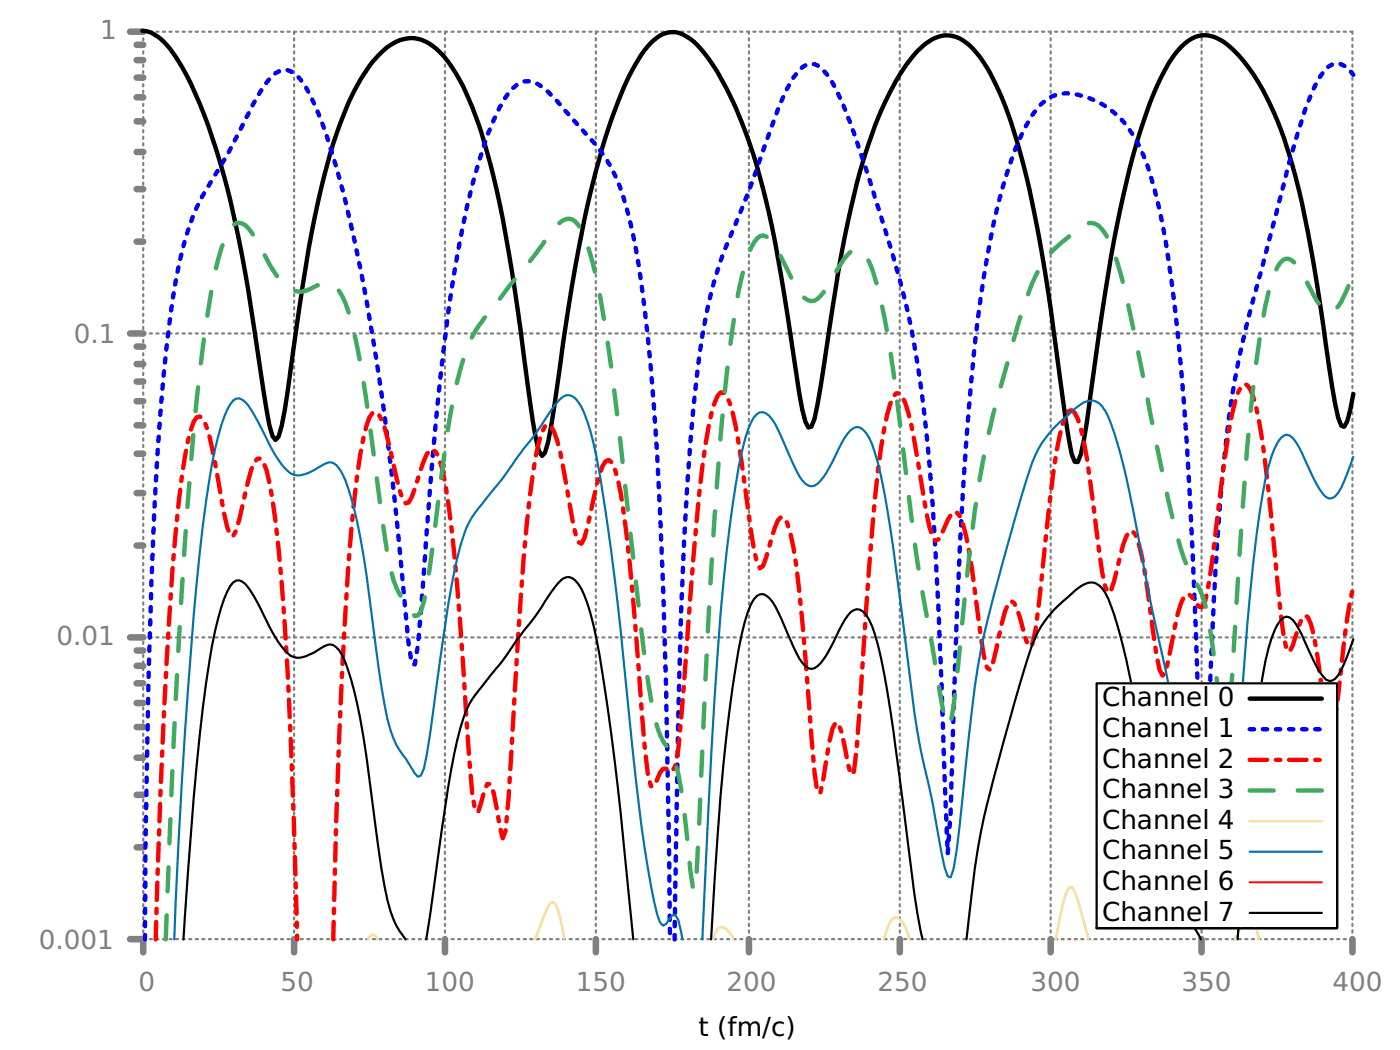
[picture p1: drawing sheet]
<svg xmlns="http://www.w3.org/2000/svg" width="226mm" height="169mm" viewBox="0 0 226 169" stroke-linecap="round" stroke-linejoin="round" font-family="sans-serif">
<g fill="none" stroke="#808080" stroke-width=".35" stroke-dasharray=".4 .7">
<path d="M23.1 5.1h195M23.1 53.8h195M23.1 102.8h195M193.8 110.2v-105.1M23.1 151.5h195M23.1 151.5v-146.4M47.4 151.5v-146.4M71.8 151.5v-146.4M96.1 151.5v-146.4M120.8 151.5v-146.4M145.1 151.5v-146.4M169.4 151.5v-146.4"/>
<path d="M193.8 151.5v-1.8M218.1 151.5v-146.4"/>
</g>
<g fill="none" stroke="#808080" stroke-width="1.1">
<path d="M21 5.1h2.1M22 19.6h1.1M22 15.7h1.1M22 12.5h1.1M22 9.7h1.1M22 7.2h1.1M22 39h1.1M22 30.5h1.1M22 24.5h1.1M21 53.8h2.1M22 58.7h1.1M22 55.9h1.1"/>
<path d="M22 79.5h1.1M22 73.2h1.1M22 68.6h1.1M22 64.7h1.1M22 61.5h1.1M22 88h1.1M21 102.8h2.1M22 117.3h1.1M22 113.4h1.1M22 110.2h1.1M22 107.4h1.1M22 104.9h1.1"/>
<path d="M22 136.6h1.1M22 128.2h1.1M22 122.2h1.1M21 151.5h2.1v2.1M47.4 151.5v2.1M71.8 151.5v2.1M96.1 151.5v2.1M120.8 151.5v2.1M145.1 151.5v2.1M169.4 151.5v2.1M193.8 151.5v2.1M218.1 151.5v2.1"/>
</g>
<path d="M176.8 110.2h38.8v39.5h-38.8zM218.2 103.1l-.9 2.7a10.1 10.1 0 0 1-2 3.7 1.19 1.19 0 0 1-1.9-.4 31.4 31.4 0 0 1-3.4-6.7 6.6 6.6 0 0 0-2-2.8l-.5-.2a3.1 3.1 0 0 0-1.9 2.3 31.4 31.4 0 0 0-2 7.4 290.7 290.7 0 0 0-2.9 27l-1.1 15.4M29.6 151.5a591.5 591.5 0 0 1 3.6-41.2 66.8 66.8 0 0 1 2.9-13.7l1-2.1a1.37 1.37 0 0 1 1.2-.9 1.37 1.37 0 0 1 1.3 .6 33.1 33.1 0 0 1 3.8 6.9l1 1.7 1 1.5a4.1 4.1 0 0 0 2.5 1.8 8.8 8.8 0 0 0 4.4-1.9 1.61 1.61 0 0 1 2.4 .7 15.4 15.4 0 0 1 1.9 4.7 104.2 104.2 0 0 1 3 16l.9 7.6a99.2 99.2 0 0 0 2.5 13.8 12.4 12.4 0 0 0 2.4 4.5M68.7 151.5l.6-3.7a509 509 0 0 1 3.9-26.2 35 35 0 0 1 2.5-8l1-1.6 2.4-3.1a62.6 62.6 0 0 0 4.9-6.5 53.8 53.8 0 0 0 4.9-6.9l.5-.6a4.4 4.4 0 0 1 1.9-1.8 1.93 1.93 0 0 1 2 1.1 18.8 18.8 0 0 1 2.4 6.6 308.6 308.6 0 0 1 4.4 30.5l2 20.2M114.7 151.5a455.5 455.5 0 0 1 3.5-40.8 72.9 72.9 0 0 1 2.4-12l.5-1.2 .5-.9a1.41 1.41 0 0 1 2.4-.2 20.7 20.7 0 0 1 3 5.6l.9 2.3a7.5 7.5 0 0 0 2.5 3.5 1.65 1.65 0 0 0 1.9-.8l1-1.4 1.9-3.8a11.1 11.1 0 0 1 2-3.1 1.48 1.48 0 0 1 2.4 .4 13.7 13.7 0 0 1 2 4.9 183.3 183.3 0 0 1 3.4 20.8l1.5 11.7a146.6 146.6 0 0 0 2.3 15M155.9 151.5l.4-3.5a148.6 148.6 0 0 1 5.8-29.3l1-3.5a133.3 133.3 0 0 1 3.9-12.4 19.6 19.6 0 0 1 5.8-7.1l1-.8a2.94 2.94 0 0 1 2.9-.8 4.4 4.4 0 0 1 2 2.4 83.7 83.7 0 0 1 3.9 14.4l.5 2.5a480 480 0 0 0 6.8 32.3 6.4 6.4 0 0 0 2.5 3.7l.5 .6 .8 1.5" fill="none" stroke="#000" stroke-width=".35"/>
<path d="M23 5a6.2 6.2 0 0 1 4.4 2.8 44.2 44.2 0 0 1 5.8 11.5 137.1 137.1 0 0 1 6.4 24.8l3.4 22 .4 2.5 .5 1.7 .5 .7 .5-.6 .5-1.7 1-5.7a387.8 387.8 0 0 1 4.9-30.4 75.2 75.2 0 0 1 5.8-17.9 20.6 20.6 0 0 1 5.4-7.1 5.7 5.7 0 0 1 7.8 .2 24.6 24.6 0 0 1 5.9 9.5 116.9 116.9 0 0 1 5.8 23.3l1.5 9.4 1.5 10.9a91.6 91.6 0 0 0 1.9 11.8l.5 .8 .5-.5a67.5 67.5 0 0 0 2-10.7 284.8 284.8 0 0 1 6.3-35.1 74.8 74.8 0 0 1 6.3-16.9 11.1 11.1 0 0 1 4.4-4.8 4.1 4.1 0 0 1 4.4 .8 24.6 24.6 0 0 1 5.9 8 83 83 0 0 1 6.8 20.1 425.8 425.8 0 0 1 4.9 29l1 4.6 .5 .9 .5-.1 .5-1.3 .4-2.2 1-5.9a358.6 358.6 0 0 1 4.4-25.8 76.2 76.2 0 0 1 7.3-20.6 17.3 17.3 0 0 1 5.9-6.7 4.8 4.8 0 0 1 5.9 .9 21.9 21.9 0 0 1 4.8 7.5 99.2 99.2 0 0 1 5.9 20.5 397.6 397.6 0 0 1 4.4 29l1 6.6 .4 2.4 .5 1.3h.5l.5-1.3a125.4 125.4 0 0 0 1.9-12.3 326.6 326.6 0 0 1 5.4-31.5 81.1 81.1 0 0 1 5.9-17.4 12.7 12.7 0 0 1 4.9-5.9 4.7 4.7 0 0 1 4.9 .6 26.4 26.4 0 0 1 7.8 10.6 86.3 86.3 0 0 1 5.8 20.1 523.4 523.4 0 0 1 3.9 24.9l1 5.1 .5 1.3 .5 .1 .5-.8 .9-4.5" fill="none" stroke="#000" stroke-width=".71"/>
<path d="M23.4 151.5a1221.5 1221.5 0 0 1 2.5-85.2 180.4 180.4 0 0 1 3.4-25.5 36.9 36.9 0 0 1 5.9-13.3l1.9-3.4 1.5-2.8a45.8 45.8 0 0 1 4.8-8.6 2.96 2.96 0 0 1 3.5-1.2 7.2 7.2 0 0 1 2.9 3.5 68 68 0 0 1 4.9 13.6 308 308 0 0 1 7.8 42.2l1.5 12.9 1.9 20.2 .5 3.1 .5 .2 .5-3.1 .5-5.5a764.3 764.3 0 0 1 4.4-48 160.4 160.4 0 0 1 5.4-25.8 35.4 35.4 0 0 1 4.3-9.8 3.9 3.9 0 0 1 3.4-1.9 7.4 7.4 0 0 1 4 2.7l4.4 5a26.5 26.5 0 0 1 7.3 12.8 106.2 106.2 0 0 1 2.9 16.5 412.1 412.1 0 0 1 2.4 32.2 1806.2 1806.2 0 0 1 1.6 69.2M108.8 151.5a1891.3 1891.3 0 0 1 1.5-64.6 309.7 309.7 0 0 1 3-32.7 66.3 66.3 0 0 1 5.4-18.2l2.4-6.1 1.9-5.5a88 88 0 0 1 4.4-11 8 8 0 0 1 2.5-2.9 2.31 2.31 0 0 1 2.9 .9 23.9 23.9 0 0 1 3.9 7.4 398 398 0 0 1 9.3 29.8 177.5 177.5 0 0 1 3.9 26.4 882.2 882.2 0 0 1 2.4 50.6l.5 12.1 .5-7a1337.3 1337.3 0 0 1 2.5-58.6 290.4 290.4 0 0 1 3.4-30.6 78.5 78.5 0 0 1 5.8-20.4 11.9 11.9 0 0 1 4.4-5.4 7.2 7.2 0 0 1 5.9 0 14.2 14.2 0 0 1 8.3 7.6 51.2 51.2 0 0 1 3.9 13 301.9 301.9 0 0 1 3.9 35.4 1384.8 1384.8 0 0 1 2 45.2l.4 15.1 .5 1.4a1228 1228 0 0 1 2.5-52.4 171.3 171.3 0 0 1 3.4-24.9l1.4-6 4.4-16.6a157.1 157.1 0 0 1 5.4-18.2 11.6 11.6 0 0 1 2.9-4.6 2.1 2.1 0 0 1 3 .3l.9 1.1" fill="none" stroke="#00f" stroke-width=".71" stroke-dasharray=".7 1.4"/>
<path d="M25.1 151.5a1179.6 1179.6 0 0 1 3.2-65.5 107.6 107.6 0 0 1 2.5-16.7l.4-1.3 .5-.7 .5-.1 .5 .4 .5 1a72.6 72.6 0 0 1 2.5 11.6l.9 4.8 .5 1.3 .5 .2 .5-.9 1-3.9a37.5 37.5 0 0 1 1.9-7.1l.5-.6 .5-.1 .5 .7a37.8 37.8 0 0 1 1.9 9.5 414.5 414.5 0 0 1 2.5 34.7l1 32.7M53.7 151.5a1047.3 1047.3 0 0 1 2.9-65.8 109.6 109.6 0 0 1 2.5-17l.5-1.3 .5-.8 .4-.2 .5 .4 .5 .9a61.6 61.6 0 0 1 2.5 9.5l1 3.3 .4 .7 .5-.2a24.7 24.7 0 0 0 2-5.4l.9-2.4 .5-.6 .5-.1 .5 .4a22.9 22.9 0 0 1 2 8 452.1 452.1 0 0 1 2.9 34.4l1 12.8 .5 2.8 .5-.1 .9-3.3 .5-1.1 .5 .1 .5 1.3 1 5.4 .5 2 .4-1.2 .5-5.4 1-16.9a611.9 611.9 0 0 1 2.4-31.7 49.3 49.3 0 0 1 2-10.3l.5-.9 .5-.3 .5 .3a17.8 17.8 0 0 1 1.9 6.5l.5 2.7a56 56 0 0 0 2 9.4l.5 .3 .4-.9 1-4a50.7 50.7 0 0 1 2-7.6l.4-.8 .5-.2 .5 .3 .5 1.1a54.1 54.1 0 0 1 2 10.8l1.4 15.6a466.9 466.9 0 0 0 2 22.9l.5 1.9h.5l.9-2.2 .5-.6h.5l1 .4 .5-.9 .5-2.7 .4-4.8 2-26a218.9 218.9 0 0 1 2.5-21.1l.4-2.3 .5-1.6 .5-1.2 .5-.5h.5l.5 .6a25.9 25.9 0 0 1 1.9 7.6l1 6.7a123.9 123.9 0 0 0 2 12.6l.4 .9 .5-.4 .5-1.3a39.4 39.4 0 0 1 2-6.1l.5-.5 .5 .1 .5 .9a47.2 47.2 0 0 1 1.9 10.9l1 10.6 1.5 18.7 .4 3.2h.5l1.5-8.4 .5-2 .5-.9 .4 .3 .5 1.3 1.5 6.8 .5-.5a482.2 482.2 0 0 0 1.9-25.6 424.3 424.3 0 0 1 2.5-26.5 29 29 0 0 1 2-8.3l.4-.6h.5l.5 .6a24.4 24.4 0 0 1 1.9 7l1 5.8a58.3 58.3 0 0 0 2 9.8l.5 .6 .5-.2 .4-.9a10.2 10.2 0 0 1 2-3.5h.5l.5 .6a32 32 0 0 1 1.9 8.6l2 14.1 .5 1.8 .5 .3 .4-1.1 .5-2a34.4 34.4 0 0 1 2-7.5l.5-.5 .5 .4a31.4 31.4 0 0 1 1.9 6.1l.5 .9 .5-.4 .5-2.2 .5-3.7 1.4-14.1a105.9 105.9 0 0 1 2.5-15.6l.5-1.3 .5-.7 .4-.1 .5 .4a22.6 22.6 0 0 1 2 7.4l.9 6.9a160.1 160.1 0 0 0 2 13.7l.5 1 .5-.4 .5-1.5a58.2 58.2 0 0 1 1.9-7.2l.5-.8 .5-.1 .5 .6a36 36 0 0 1 2 8.9 162.8 162.8 0 0 0 1.9 12.9l.5 1 .5-.7 .5-2a80.2 80.2 0 0 1 1.9-8.9l.5-1.1 .5-.5 .5 .2 1.5 1.9h.4l.5-.9a109.9 109.9 0 0 0 2-13.2l1-8a66.8 66.8 0 0 1 2.4-12.6l.5-.9 .5-.4 .4 .2 .5 .7a34.3 34.3 0 0 1 2 8.5l1 7.8 1.9 19.9 .5 3.7 .5 2.1 .5 .3 .5-1 1-3.2 .5-1.1 .4-.5 .5 .2 .5 1.1a85.2 85.2 0 0 1 2 12.1l.4 3.5 .5 2.1h.5l.5-2.4 .5-3.9a191.6 191.6 0 0 1 2-15.2l.4-2.1" fill="none" stroke="#f00" stroke-width=".71" stroke-dasharray="2.8 1.4 .7 1.4"/>
<path d="M26.7 151.5a1561.8 1561.8 0 0 1 4.5-82.2l1-9.4 1-7.5a64.6 64.6 0 0 1 2.9-13.6 5 5 0 0 1 2-2.8 1.81 1.81 0 0 1 2 .8l1.4 2.2a34.3 34.3 0 0 0 3.9 6.5 3.6 3.6 0 0 0 4.9 1l.5-.3a2.57 2.57 0 0 1 3.9 .7 14.9 14.9 0 0 1 1.9 4.9 153.2 153.2 0 0 1 3.5 19.9l1.4 11.2a64 64 0 0 0 2 10.7 23.1 23.1 0 0 0 2.9 5.3l.5 .4h.5l.5-.7a60.4 60.4 0 0 0 1.9-10.9l1.5-11.8a105.3 105.3 0 0 1 3.4-18 20.2 20.2 0 0 1 4.9-8.4l1.9-2.6a144 144 0 0 0 7.9-10 3.7 3.7 0 0 1 2.4-1.6 2.74 2.74 0 0 1 2 1.8 48.8 48.8 0 0 1 3.4 12.9 500 500 0 0 1 3.9 30.5l2.4 21.8a115.9 115.9 0 0 0 2.5 14.8 11.5 11.5 0 0 0 1.9 3.9 15.1 15.1 0 0 1 1.9 6.3l.5 3.5 1 9.6 .5 3.3 .5-2.4 1-20.4a945.4 945.4 0 0 1 3.9-60.5 121.4 121.4 0 0 1 2.9-17.6 9.1 9.1 0 0 1 2.4-4.7 1.7 1.7 0 0 1 2 .9l1 1.6a57 57 0 0 0 3.9 7.1 1.71 1.71 0 0 0 2.9 0l1-1.3 1.9-3.3a7.7 7.7 0 0 1 2.5-2.8 1.54 1.54 0 0 1 1.9 1 32.6 32.6 0 0 1 3 9.6 441.8 441.8 0 0 1 3.9 28.5 301.2 301.2 0 0 0 3.9 25.1l1.9 11.3 .5 1.3 .5-.6a209.4 209.4 0 0 0 2-16.9l.5-5a189.8 189.8 0 0 1 4.3-27.6l1.5-5.5a147.8 147.8 0 0 1 4.9-15.9 16.3 16.3 0 0 1 5.9-7.4l1.4-1.3a2.81 2.81 0 0 1 2.9-.8 6.1 6.1 0 0 1 2.5 3.5 66.1 66.1 0 0 1 3.4 12.6l3.4 17a189.8 189.8 0 0 0 4.9 20.8 17.7 17.7 0 0 0 2.5 4.8l.4 1.1a51.2 51.2 0 0 1 2 10l1.5 11.9 .5 .9 .4-3.2 .5-6.6 1.5-24a323.9 323.9 0 0 1 3.4-33.1 32.7 32.7 0 0 1 2.4-8.8l.5-.7a1.23 1.23 0 0 1 2-.2 15.6 15.6 0 0 1 2.9 4.7 9.9 9.9 0 0 0 2.4 3.4 1.49 1.49 0 0 0 2-.8l1-1.7 1.4-3.5" fill="none" stroke="#41ab5d" stroke-width=".71" stroke-dasharray="3.9 3.9"/>
<path d="M59.3 151.5l.3-.4 .5-.4 .4 .2 .4 .6M86.3 151.5l.6-1.7a16.4 16.4 0 0 1 2-4.2h.5l.5 .8 .4 1.6 .8 3.5M115 151.5l.7-1.7 .5-.3a2.8 2.8 0 0 1 2.1 2M142.5 151.5a8.6 8.6 0 0 1 1.6-3.5l.4-.1 .5 .2a6.8 6.8 0 0 1 1.7 3.4M170.3 151.5l1.1-5.6 .5-1.7 .5-1 .4-.1 .5 .7 .5 1.3 1.7 6.4M199.2 151.5v-.1a9.5 9.5 0 0 1 1.9-3.2l.5-.1 .5 .6 .5 1.2 .5 1.6" fill="none" stroke="#f0e442" stroke-width=".35"/>
<path d="M218.2 73.7l-.4 1.4a16.8 16.8 0 0 1-2.5 4.9 1.19 1.19 0 0 1-1.9-.3 32.1 32.1 0 0 1-3.4-6.7 6.7 6.7 0 0 0-2-2.8l-.5-.1a3.1 3.1 0 0 0-1.9 2.2 32.8 32.8 0 0 0-2 7.5 290.7 290.7 0 0 0-2.9 26.9l-2 28.6-.5 5.5-.4 2.1-.5-1.5-.5-3.6a80.2 80.2 0 0 0-2.5-13.9 9.4 9.4 0 0 0-2.9-4.7 9.6 9.6 0 0 1-2-4.6l-1.4-6.5a382.2 382.2 0 0 1-4.9-24.1 95 95 0 0 0-4.4-16.8 3.9 3.9 0 0 0-2.5-2.6 3.9 3.9 0 0 0-2.9 1.3l-.5 .5a23.1 23.1 0 0 0-5.3 6 57.3 57.3 0 0 0-3.5 10l-1.9 6.9a204.9 204.9 0 0 0-4.4 18.2l-1 7-.9 8.9a224.2 224.2 0 0 1-2 16.7l-.5 1.4-.5-.2a58.6 58.6 0 0 1-1.9-9.2l-1.5-7.1a124.5 124.5 0 0 1-2.9-17.8 595.8 595.8 0 0 0-3.9-28 37 37 0 0 0-2.5-8.6 2.49 2.49 0 0 0-1.9-1.7 3.2 3.2 0 0 0-2 1.7l-1.9 3.8a8.8 8.8 0 0 1-2.9 3.9 1.65 1.65 0 0 1-2-.8l-.5-.7-1-1.9-1.9-4.5a8.6 8.6 0 0 0-2.5-3.8 1.39 1.39 0 0 0-1.9 .7 17.2 17.2 0 0 0-2 5.7 247 247 0 0 0-3.9 32.3 1833.8 1833.8 0 0 0-2.4 46.2M28.1 151.5a940 940 0 0 1 4.6-66.8 84.2 84.2 0 0 1 3.4-17.5 5.1 5.1 0 0 1 2-2.9 2.04 2.04 0 0 1 2 1.1l1.4 2.4a39.8 39.8 0 0 0 4.4 7.7 2.88 2.88 0 0 0 3.9 .7l2-1.1a1.94 1.94 0 0 1 2.4-.1 8.9 8.9 0 0 1 1.9 3.7 88.5 88.5 0 0 1 3.5 17.5l.9 7.7a104.6 104.6 0 0 0 2.5 13.9 12.1 12.1 0 0 0 2.4 4.6l1.5 2.3 .5 .6 .5-.2 .5-1.2a391.9 391.9 0 0 0 2.9-19.8l1-6.4a64.5 64.5 0 0 1 2.9-12.5 28.4 28.4 0 0 1 3.9-5.6l2-2.5 3.4-4.7a64.3 64.3 0 0 0 4.9-6.9 4.4 4.4 0 0 1 1.9-1.7 1.93 1.93 0 0 1 2 1.1 25.5 25.5 0 0 1 2.9 8.8 433.7 433.7 0 0 1 4.9 37.7 343.7 343.7 0 0 0 4.4 34l.9 3.3 .5 .6 .5-.3 1-1.3 .5-.2 .5 .9 .7 3.1" fill="none" stroke="#0072b2" stroke-width=".35"/>
<path d="M176.7 110h39.1v39.5h-39.1z" fill="#fff"/>
<path d="M176.8 110.2h38.8v39.5h-38.8zM201.5 147.2h11.7" fill="none" stroke="#000" stroke-width=".35"/>
<path d="M201.5 112.7h11.7" fill="none" stroke="#000" stroke-width=".71"/>
<path d="M201.5 117.6h11.7" fill="none" stroke="#00f" stroke-width=".71" stroke-dasharray=".7 1.4"/>
<path d="M201.5 122.5h11.7" fill="none" stroke="#f00" stroke-width=".71" stroke-dasharray="2.8 1.4 .7 1.4"/>
<path d="M201.5 127.5h11.7" fill="none" stroke="#41ab5d" stroke-width=".71" stroke-dasharray="3.9 3.9"/>
<path d="M201.5 132.4h11.7" fill="none" stroke="#f0e442" stroke-width=".35"/>
<path d="M201.5 137.4h11.7" fill="none" stroke="#0072b2" stroke-width=".35"/>
<path d="M201.5 142.3h11.7" fill="none" stroke="#e51e10" stroke-width=".35"/>
<g font-size="4.2" fill="#808080">
<text x="16.2" y="6.3">1</text>
<text x="11.9" y="55.4">0.1</text>
<text x="9.1" y="104">0.01</text>
<text x="6.3" y="153">0.001</text>
<text x="22.3" y="159.7">0</text>
<text x="45.2" y="159.7">50</text>
<text x="68.5" y="159.7">100</text>
<text x="92.9" y="159.7">150</text>
<text x="117.2" y="159.7">200</text>
<text x="141.5" y="159.7">250</text>
<text x="166.2" y="159.7">300</text>
<text x="190.5" y="159.7">350</text>
<text x="214.9" y="159.7">400</text>
</g>
<g font-size="4.2">
<text x="177.7" y="113.9">Channel 0</text>
<text x="177.7" y="118.8">Channel 1</text>
<text x="177.7" y="123.8">Channel 2</text>
<text x="177.7" y="128.7">Channel 3</text>
<text x="177.7" y="133.7">Channel 4</text>
<text x="177.7" y="138.6">Channel 5</text>
<text x="177.7" y="143.5">Channel 6</text>
<text x="177.7" y="148.5">Channel 7</text>
<text x="112.7" y="167.2">t (fm/c)</text>
</g>
</svg>
